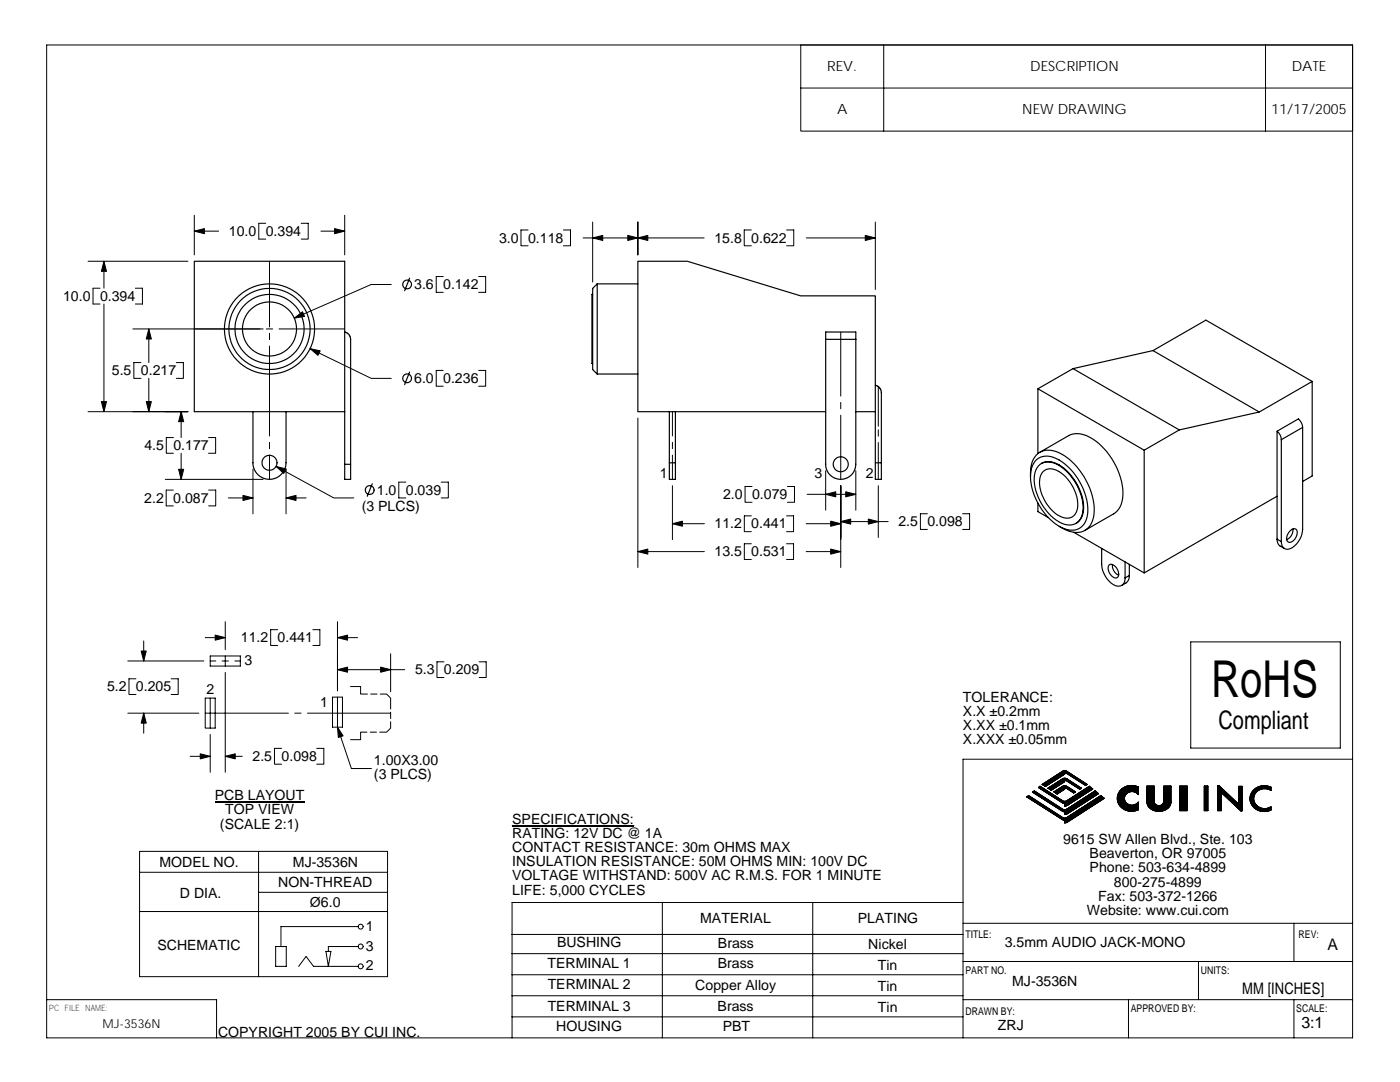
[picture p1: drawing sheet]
<svg xmlns="http://www.w3.org/2000/svg" width="279mm" height="216mm" viewBox="0 0 279 216" stroke-linecap="round" stroke-linejoin="round" font-family="sans-serif">
<g fill="none" stroke="#000" stroke-width=".2">
<path d="M9.3 9h260.6v198.1h-260.6zM159.8 9h110.1v17.2h-110.1zM159.8 17.6h110.1M176.4 9v17.2M252.6 9v17.2M17.6 52.1h19.9M20 57.5h-1.4v3.2h1.4M20.7 52.1v5.4M27 57.5h1.4v3.2h-1.4M38.8 46.1h4.8M38.8 42.9v8M53 44.6h-1.4v3.1h1.4"/>
<path d="M53.8 52.1v13.1M60.1 44.6h1.4v3.1h-1.4M64.1 46.1h4.7M68.8 42.9v8M78.1 56.8h-4l-15.4 6.7M88.5 55.2h-1.4v3.1h1.4M95.5 55.2h1.4v3.1h-1.4M105.4 45.9h-1.4v3.1h1.4M112.4 45.9h1.5v3.1h-1.5M116.4 47.5h24.1M118.3 44.3v12M127.3 44.3v6.6"/>
<path d="M149.9 45.9h-1.4v3.1h1.4M157 45.9h1.4v3.1h-1.4M160.9 47.5h13.8M174.7 44.3v13.5M20.7 60.7v21.4M26.5 65.6h26M28.1 72.3h-1.4v3.2h1.4M29.7 65.6v6.7M29.7 75.5v6.6M35.2 72.3h1.4v3.2h-1.4M53.1 65.6h1.3M53.8 66.5v1.3"/>
<path d="M53.8 69v18M55.7 65.6h13.1M61.9 69.6l12.2 5.9h4M88.5 73.9h-1.4v3.2h1.4M95.5 73.9h1.4v3.2h-1.4M167.8 66.3v12.7M175.3 77.2v7.8M17.6 82.1h19.9M33 95.7h19.5M34.6 97.8h-1.4v3.1h1.4M34.6 87.3h-1.4v3.1h1.4M36.2 82.1v5.2"/>
<path d="M36.2 90.4v5.3M41.6 87.3h1.4v3.1h-1.4M41.6 97.8h1.5v3.1h-1.5M45.6 99.4h4.9M50.5 93.6v8.9M53.8 88.3v1.2M53.8 90.8v4.9M55.1 93.1l11.5 6.3h4M57.1 99.4h4M57.1 93.6v8.9M81 96.2h-1.4v3.2h1.4M88.1 96.2h1.4v3.2h-1.4"/>
<path d="M127.3 83.4v29.8M134.2 82.1v4.9M134.2 88.3v1.2M134.2 90.8v4.9M134.2 96.9v10.8M150.1 97.1h-1.4v3.1h1.4M157.1 97.1h1.5v3.1h-1.5M161.1 98.6h9.7M164.8 93.9v7.9M167.8 80.3v1.3M167.8 82.8v12.9M167.8 96.9v16.3"/>
<path d="M170.8 93.9v7.9M175.3 85.8v1.2M175.3 88.3v7.4M175.3 96.9v10.4M127.3 110.1h13.3M134.2 104.5h6.4M149.9 108.5h-1.4v3.1h1.4M149.9 102.9h-1.4v3.2h1.4M157 108.5h1.4v3.1h-1.4M157 102.9h1.4v3.2h-1.4M160.9 110.1h6.9M160.9 104.5h6.9"/>
<path d="M167.8 104.1h9.4M185.1 102.5h-1.4v3.1h1.4M192.1 102.5h1.4v3.1h-1.4M25.5 131.9h15.2M27.1 135.4h-1.4v3.2h1.4M28.7 127.9v4M34.2 135.4h1.4v3.2h-1.4M41 139.3h1.9v6h-1.9zM41 127.2h4M42 131.9h1.1M42 130.9h6v2h-6zM42 139.3v6"/>
<path d="M44.3 131.9h1.3M45 124.1v5.5M45 130.9v2M45 134.2v19.9M46.9 131.9h1.1M55.4 125.6h-1.4v3.2h1.4M62.4 125.6h1.4v3.2h-1.4M66.4 139.1h1.9v6h-1.9zM67.4 139.1v6l2.7 8.3h4M67.4 124.1v13.7M67.4 133.6h13.4M67.4 127.2h4"/>
<path d="M70 137h2v1.5h1.3M74 138.5h1.2M75.9 138.5h1.3l.8 .8v2.2M78 130.5v7.5M88.6 132.1h-1.4v3.1h1.4M95.6 132.1h1.4v3.1h-1.4M237.6 128.1h29.9v21.2h-29.9zM25.5 142.3h14.2M28.7 142.3v4M38 150.9h4M41 142.3h16.6M42 146.6v7.5"/>
<path d="M45 150.9h3.3M56.2 149.3h-1.4v3.2h1.4M58.8 142.3h1.3M61.4 142.3h16.6M63.2 149.3h1.4v3.2h-1.4M73.2 146.1h-1.2v1.5h-2M73.9 146.1h1.2M78 144v1.3l-.8 .8h-1.4M78 142.1v1.3M204.9 159l.4-.3 6.7 4.4 .5 .2 .4-.2 6.8-4.4 .7 .6-7.4 4.7-.5 .2v-.5l-.5-.2zM206.1 158.1l.3-.3 5.6 3.6 .5 .2 .4-.2 5.6-3.6 .7 .6-6.2 4-.5 .1v-.5l-.5-.1zM207.2 157.1l.4-.2 4.7 3 .5-.1 4.6-2.9 .7 .5-5.1 3.3-.5 .1v-.5l-.5-.1z"/>
<path d="M208 156.5l4-2.6 .5-.1 .4 .1 4.1 2.6-.4 .2-4.1-2.6v.4l-3.9 2.4zM209.1 157.3l3-1.9 .4-.1 .3 .1 3 1.9-.3 .2-3-1.9v.4l-2.7 1.7zM210.3 158l2.2-1.2 .3 .1 1.8 1.1-.3 .2-1.7-1.1-.1 .4-1.5 .9zM223.9 157.4a3.1 3.1 0 0 1 3.3-.4v1.6a1.43 1.43 0 0 0-2.3-.3 1.43 1.43 0 0 0 .4 2.2 1.63 1.63 0 0 0 1.9-.4v1.5a2.72 2.72 0 0 1-3.2-.3 2.72 2.72 0 0 1-.7-3.1zM235.5 156.9h1.4v4.9h-1.4zM240.3 156.9h.7v4.9h-.7zM243 156.8h.4l3.8 3.7v-3.6h.7v4.9h-.3l-3.9-3.7v3.7h-.7zM250.3 157.5a3.1 3.1 0 0 1 3.3-.4v.6a2.09 2.09 0 0 0-2.7 .2 2.09 2.09 0 0 0-.2 2.8 2.38 2.38 0 0 0 2.9 .3v.6a2.69 2.69 0 0 1-3.3-.4 2.69 2.69 0 0 1-.3-3.4zM269.9 151.5h-77.7v55.6M27.9 169.9h49.4v25h-49.4zM27.9 174.1h49.4M51.6 169.9v25"/>
<path d="M51.6 178.1h25.7M102.2 164.7h24.3M230.4 160.1l-.1-3.2h-1.4v3.2a2.5 2.5 0 0 0 3.9 1.4l.6-.5 .2-.6 .1-3.5h-1.4l-.1 3.2M230.4 160.1a.97 .97 0 0 0 .9 .7 .97 .97 0 0 0 .9-.7M230.4 160.1a.98 .98 0 0 0 .9 .7 .98 .98 0 0 0 .9-.7M9.3 199.5h33.9v7.6M27.9 181.9h49.4M55 188.9h2.1v3.9h-2.1zM59.6 192.8l1.5-2 1.5 2h8.9M65 189.8h1l-.5 3zM71.5 184.9h-15.4v4M71.5 188.9h-6v.9"/>
<path d="M102.2 190.3h90M102.2 194.5h90M102.2 198.7h90M102.2 186.5h90M132.2 180.1v27M162.2 180.1v27M192.2 180.1h-90v27M192.2 184.2h77.7M192.2 191.9h77.7M192.2 199.5h77.7M225.2 199.5v7.6M239.2 191.9v7.6"/>
<path d="M258.2 184.2v7.7M258.2 199.5v7.6M102.2 202.9h90"/>
<circle cx="72" cy="184.9" r=".5"/>
<circle cx="72" cy="188.9" r=".5"/>
<circle cx="72" cy="192.8" r=".5"/>
</g>
<g fill="none" stroke="#000" stroke-width=".23">
<path d="M81.7 55.5l-.9 2.5M118.3 58.7h-.2v13.8h.2M119.2 56.6h8.1M119.2 56.6l-.9 1v16.1l.9 .9M119.2 56.6v18M68.8 66.3l.9 .5 .3 .9v28h-1.2v-43.6h-30v30h30M81.7 74.2l-.9 2.6M119.2 74.6h8.1M164.8 66.3h6v26.7l-.3 .9-.5 .7-.8 .7-1.1 .3-1.1-.1-1-.4-.9-1.1-.3-1zM164.8 67.7h6M174.7 76.9l.8 .4 .4 1.1v17.3h-1.2v-3.3h1.2M207.1 77.6l7-4 21.3 12.2"/>
<path d="M214.1 73.6l16-3.6 21.2 12.2M230.1 70l10.6-6.1 21.2 12.2M50.5 82.1v10.9l.5 1.1 .8 .9 .8 .4 1.2 .3 1.1-.3 .9-.4 .7-.9 .5-1.1 .1-10.9M68.8 92.6h1.2M74.3 96.5l-1 2.5M133.6 82.1v13.6h1.2v-13.6M133.6 92.4h1.2M164.8 82.1h-37.5v-30h9.9l22.6 6.9h14.9v23.1M170.8 82.1h3.9M174.7 82.1v10.3M205.7 95.1a5.4 5.4 0 0 1 1.6-4.7 4.7 4.7 0 0 1 5.3 .7 14 14 0 0 1 5.7 11.5 3.6 3.6 0 0 1-5.4 3.2l-1.5-.8M206.6 92a3.6 3.6 0 0 1 4.8-.2 12.5 12.5 0 0 1 5.7 10.7 3.2 3.2 0 0 1-4.9 2.9 12.1 12.1 0 0 1-6.5-11.4l.4-1.1z"/>
<path d="M207.2 93a3.4 3.4 0 0 1 4.6 .2 10.6 10.6 0 0 1 4.3 9 2.76 2.76 0 0 1-4.3 2.2 10.3 10.3 0 0 1-5.3-9.6l.2-1zM207.5 90.3l5.8-3.4a5 5 0 0 1 5.3 1.1 13.8 13.8 0 0 1 5.4 11.5l-.3 1.2-.8 1.3-6.4 3.8M207.8 92.5a3.6 3.6 0 0 1 4.1 .6 10.6 10.6 0 0 1 4.3 9l-.5 1.4-1 .9M208.1 94.2a2.4 2.4 0 0 1 3.2-.1 8 8 0 0 1 3.6 7.7 2.15 2.15 0 0 1-3.4 1.2 8.1 8.1 0 0 1-4-7.6zM228.3 89.8l-21.2-12.2v12.9M254.9 86a2.26 2.26 0 0 1 .8 1.7M254.9 99v8.6M255.7 87.7l4.3-2.4a2.58 2.58 0 0 0-.9-1.7l-4.2 2.4v13l-26.6 15.3v-24.5l7.1-4 15.9-3.6 10.6-6.1v18.9l-1.9 1.1M255.7 87.7v20.4M260 85.3v20.3a4.3 4.3 0 0 1-3 4 1.26 1.26 0 0 1-1.3-1.5M207.1 100.4v1.7l2.1 1.2M214.3 106.2l14 8.1"/>
<path d="M219.9 109.4v3.2a4.8 4.8 0 0 0 3 4.3 1.38 1.38 0 0 0 1.6-1.6M221.3 112.8a1.22 1.22 0 0 1 1.7 .8l.2 .7a.75 .75 0 0 1-.3 1 .75 .75 0 0 1-1-.3 1.9 1.9 0 0 1-.6-2.2zM222 112.6a2.14 2.14 0 0 0 1.2 2.2M224.5 112.1v3.2M225.4 114.8l-.1 .8a2.12 2.12 0 0 1-1.4 1.2M225.4 112.6v2.2M225.4 114.8l-.9 .5M254.9 107.6l.1 .7a1.91 1.91 0 0 0 1.3 1.2M254.9 107.6l.8 .5M257.4 106l.2-.2a.74 .74 0 0 1 1-.2 .74 .74 0 0 1 .2 1 1.65 1.65 0 0 1-1.7 1.5 1.56 1.56 0 0 1 .3-2.1zM258 105.5a2.25 2.25 0 0 1-1.2 2.2"/>
<circle cx="81.2" cy="56.8" r=".88"/>
<circle cx="53.8" cy="65.6" r="5.4"/>
<circle cx="53.8" cy="65.6" r="8.1"/>
<circle cx="53.8" cy="65.6" r="6.9"/>
<circle cx="53.8" cy="65.6" r="9"/>
<circle cx="81.2" cy="75.5" r=".88"/>
<circle cx="53.8" cy="92.3" r="1.5"/>
<circle cx="73.8" cy="97.8" r=".88"/>
<circle cx="167.8" cy="92.6" r="1.49"/>
</g>
<g fill="#000" stroke="#000" stroke-width=".2">
<path d="M20.7 52.1l.6 2h-1.1z" fill-rule="evenodd"/>
<path d="M38.8 46.1l2-.5v1z" fill-rule="evenodd"/>
<path d="M66.8 45.6l2 .5-2 .5z" fill-rule="evenodd"/>
<path d="M118.3 47.5l2-.5v1z" fill-rule="evenodd"/>
<path d="M127.3 47.5l2-.5v1z" fill-rule="evenodd"/>
<path d="M125.3 47l2 .5-2 .5z" fill-rule="evenodd"/>
<path d="M172.7 47l2 .5-2 .5z" fill-rule="evenodd"/>
<path d="M29.7 65.6l.5 2h-1z" fill-rule="evenodd"/>
<path d="M58.7 63.5l1.7-1.3 .4 .9z" fill-rule="evenodd"/>
<path d="M61.9 69.6l2 .4-.4 .9z" fill-rule="evenodd"/>
<path d="M20.2 80.1h1.1l-.6 2z" fill-rule="evenodd"/>
<path d="M29.2 80.1h1l-.5 2z" fill-rule="evenodd"/>
<path d="M35.6 93.6h1.1l-.5 2.1z" fill-rule="evenodd"/>
<path d="M36.2 82.1l.5 2h-1.1z" fill-rule="evenodd"/>
<path d="M48.5 98.8l2 .6-2 .5z" fill-rule="evenodd"/>
<path d="M55.1 93.1l2 .5-.5 .9z" fill-rule="evenodd"/>
<path d="M57.1 99.4l2-.6v1.1z" fill-rule="evenodd"/>
<path d="M164.8 98.6l2-.5v1z" fill-rule="evenodd"/>
<path d="M168.8 98.1l2 .5-2 .5z" fill-rule="evenodd"/>
<path d="M127.3 110.1l2-.5v1z" fill-rule="evenodd"/>
<path d="M134.2 104.5l2-.5v1z" fill-rule="evenodd"/>
<path d="M165.8 109.6l2 .5-2 .5z" fill-rule="evenodd"/>
<path d="M165.8 104l2 .5-2 .5z" fill-rule="evenodd"/>
<path d="M167.8 104.1l2-.5v1z" fill-rule="evenodd"/>
<path d="M173.3 103.6l2 .5-2 .5z" fill-rule="evenodd"/>
<path d="M28.2 129.9h1l-.5 2z" fill-rule="evenodd"/>
<path d="M42.9 126.7l2.1 .5-2.1 .5z" fill-rule="evenodd"/>
<path d="M67.4 133.6l2-.5v1z" fill-rule="evenodd"/>
<path d="M67.4 127.2l2-.5v1z" fill-rule="evenodd"/>
<path d="M76 133.1l2 .5-2 .5z" fill-rule="evenodd"/>
<path d="M28.7 142.3l.5 2h-1z" fill-rule="evenodd"/>
<path d="M40 150.4l2 .5-2 .5z" fill-rule="evenodd"/>
<path d="M45 150.9l1.9-.5v1z" fill-rule="evenodd"/>
<path d="M67.4 145.1l1.1 1.7-1 .4z" fill-rule="evenodd"/>
<path d="M210.3 158l2.1-1.2h.4l1.8 1.2-.3 .2-1.7-1.1-.1 .4-1.5 .9z" fill-rule="evenodd"/>
<path d="M209.1 157.3l3.3-2 .5 .1 2.9 1.9-.3 .2-2.9-1.9-.1 .4-2.7 1.7z" fill-rule="evenodd"/>
<path d="M208 156.5l4.4-2.7 .5 .1 4.1 2.6-.4 .2-4.1-2.6v.4l-3.9 2.4z" fill-rule="evenodd"/>
<path d="M250.3 157.5l1.1-.6 1.2-.1 1 .3v.6l-.5-.2-1-.1a2.02 2.02 0 0 0-1.9 2.3 2.02 2.02 0 0 0 2.6 1.6l.8-.3v.6a2.71 2.71 0 0 1-3.2-.3 2.71 2.71 0 0 1-.6-3.2z" fill-rule="evenodd"/>
<path d="M207.2 157.1l.4-.2 4.7 3 .6-.1 4.5-2.9 .7 .5-5.1 3.3-.5 .1v-.5l-.4-.1z" fill-rule="evenodd"/>
<path d="M206.1 158.1l.3-.3 5.7 3.7 .3 .1 .5-.1 5.6-3.7 .7 .6-6.2 4-.5 .1v-.5l-.4-.1z" fill-rule="evenodd"/>
<path d="M204.9 159l.4-.3 7.1 4.6 .5-.2 6.8-4.4 .7 .6-7.4 4.7-.5 .2v-.5l-.4-.1z" fill-rule="evenodd"/>
<path d="M223.6 157.7a3 3 0 0 1 3.6-.7v1.6l-.5-.4-.6-.3-.8 .2-.5 .3-.4 .7v.5l.3 .5a1.59 1.59 0 0 0 2.5 0v1.5l-.7 .2-.9 .1a2.56 2.56 0 0 1-2.3-1.5 2.56 2.56 0 0 1 .3-2.7z" fill-rule="evenodd"/>
<path d="M228.9 156.9h1.4l.1 3.2 .3 .5 .4 .2 .7-.2 .4-.4 .1-3.3h1.4l-.1 3.5-.4 .8-1.1 .6a2.51 2.51 0 0 1-3.2-1.4z" fill-rule="evenodd"/>
<path d="M235.5 156.9h1.4v4.9h-1.4z" fill-rule="evenodd"/>
<path d="M240.3 156.9h.7v4.9h-.7z" fill-rule="evenodd"/>
<path d="M243 156.8h.4l3.8 3.7v-3.6h.7v4.9h-.3l-3.9-3.7v3.7h-.7z" fill-rule="evenodd"/>
</g>
<path d="M42.9 160.1h17.8M102.2 164.8h24.3" fill="none" stroke="#000" stroke-width=".21"/>
<text font-size="10.1" x="241.7" y="139">RoHS</text>
<text font-size="5.1" x="243.2" y="145.4">Compliant</text>
<g font-size="3.2">
<text x="264.9" y="189.6">A</text>
<text x="247.9" y="198.2">MM [INCHES]</text>
<text x="259.7" y="205.1">3:1</text>
</g>
<g font-size="2.8">
<text x="165.1" y="14.1">REV.</text>
<text x="205.6" y="14.1">DESCRIPTION</text>
<text x="257.8" y="14.1">DATE</text>
<text x="167" y="22.7">A</text>
<text x="204" y="22.7">NEW DRAWING</text>
<text x="253.8" y="22.7">11/17/2005</text>
<text x="45.7" y="47.1">10.0 0.394</text>
<text x="99.6" y="48.4">3.0 0.118</text>
<text x="142.6" y="48.4">15.8 0.622</text>
<text x="82.7" y="57.7">3.6</text>
<text x="88.5" y="57.7">0.142</text>
<text x="12.6" y="60">10.0</text>
<text x="20" y="60">0.394</text>
<text x="22.3" y="74.9">5.5</text>
<text x="28.1" y="74.9">0.217</text>
<text x="82.7" y="76.4">6.0 0.236</text>
<text x="28.8" y="89.8">4.5 0.177</text>
<text x="131.7" y="95.4">1</text>
<text x="162.6" y="95.3">3</text>
<text x="172.8" y="95.4">2</text>
<text x="28.8" y="100.3">2.2</text>
<text x="34.6" y="100.3">0.087</text>
<text x="72.2" y="101.9">(3 PLCS)</text>
<text x="75.2" y="98.7">1.0</text>
<text x="81" y="98.7">0.039</text>
<text x="144.3" y="99.6">2.0 0.079</text>
<text x="142.6" y="105.5">11.2 0.441</text>
<text x="179.3" y="105">2.5 0.098</text>
<text x="142.6" y="111">13.5 0.531</text>
<text x="48.1" y="128.2">11.2 0.441</text>
<text x="21.4" y="137.9">5.2 0.205</text>
<text x="48.8" y="132.7">3</text>
<text x="82.8" y="134.6">5.3 0.209</text>
<text x="41.2" y="138.5">2</text>
<text x="63.9" y="141.1">1</text>
<text x="192.2" y="140.1">TOLERANCE:</text>
<text x="192.2" y="142.9">X.X ±0.2mm</text>
<text x="192.2" y="145.7">X.XX ±0.1mm</text>
<text x="192.2" y="148.5">X.XXX ±0.05mm</text>
<text x="50.4" y="151.8">2.5 0.098</text>
<text x="74.6" y="155.5">(3 PLCS)</text>
<text x="74.6" y="152.7">1.00X3.00</text>
<text x="42.9" y="159.7">PCB LAYOUT</text>
<text x="43.9" y="165.3">(SCALE 2:1)</text>
<text x="44.9" y="162.5">TOP VIEW</text>
<text x="102.2" y="164.4">SPECIFICATIONS:</text>
<text x="102.2" y="167.2">RATING: 12V DC @ 1A</text>
<text x="31.8" y="173">MODEL NO.</text>
<text x="58.5" y="173">MJ-3536N</text>
<text x="102.2" y="172.9">INSULATION RESISTANCE: 50M OHMS MIN: 100V DC</text>
<text x="102.2" y="170.1">CONTACT RESISTANCE: 30m OHMS MAX</text>
<text x="212.2" y="168.4">9615 SW Allen Blvd., Ste. 103</text>
<text x="217.5" y="171.3">Beaverton, OR 97005</text>
<text x="35.9" y="179.2">D DIA.</text>
<text x="55.5" y="177">NON-THREAD</text>
<text x="102.2" y="175.7">VOLTAGE WITHSTAND: 500V AC R.M.S. FOR 1 MINUTE</text>
<text x="102.2" y="178.5">LIFE: 5,000 CYCLES</text>
<text x="217.5" y="174.1">Phone: 503-634-4899</text>
<text x="219.2" y="179.7">Fax: 503-372-1266</text>
<text x="222.3" y="176.9">800-275-4899</text>
<text x="61.8" y="181">Ø6.0</text>
<text x="73" y="185.7">1</text>
<text x="139.7" y="184.1">MATERIAL</text>
<text x="171.2" y="184.1">PLATING</text>
<text x="216.9" y="182.6">Website: www.cui.com</text>
<text x="31.4" y="189.7">SCHEMATIC</text>
<text x="73" y="189.7">3</text>
<text x="111.2" y="189">BUSHING</text>
<text x="143.3" y="189.3">Brass</text>
<text x="173.3" y="189.4">Nickel</text>
<text x="200.5" y="188.9">3.5mm AUDIO JACK-MONO</text>
<text x="73" y="193.6">2</text>
<text x="109.3" y="193.1">TERMINAL 1</text>
<text x="109.3" y="197.4">TERMINAL 2</text>
<text x="138.8" y="197.5">Copper Alloy</text>
<text x="143.3" y="193.3">Brass</text>
<text x="175.2" y="197.8">Tin</text>
<text x="175.2" y="193.5">Tin</text>
<text x="202" y="196.8">MJ-3536N</text>
<text x="109.3" y="201.7">TERMINAL 3</text>
<text x="143.2" y="201.7">Brass</text>
<text x="175.2" y="201.9">Tin</text>
<text x="43.5" y="206.9">COPYRIGHT 2005 BY CUI INC.</text>
<text x="111" y="205.8">HOUSING</text>
<text x="144.2" y="205.8">PBT</text>
<text x="199.2" y="205.5">ZRJ</text>
</g>
<text font-size="2.5" x="20.5" y="205.1">MJ-3536N</text>
<g font-size="2.1">
<text x="192.7" y="187.2">TITLE:</text>
<text x="259.2" y="187.2">REV:</text>
<text x="192.7" y="194.4">PART NO.</text>
<text x="239.6" y="194.4">UNITS:</text>
<text x="192.7" y="202.6">DRAWN BY:</text>
<text x="225.7" y="202">APPROVED BY:</text>
<text x="258.7" y="202">SCALE:</text>
</g>
<text font-size="1.7" x="9.8" y="201.6">PC FILE NAME:</text>
</svg>
